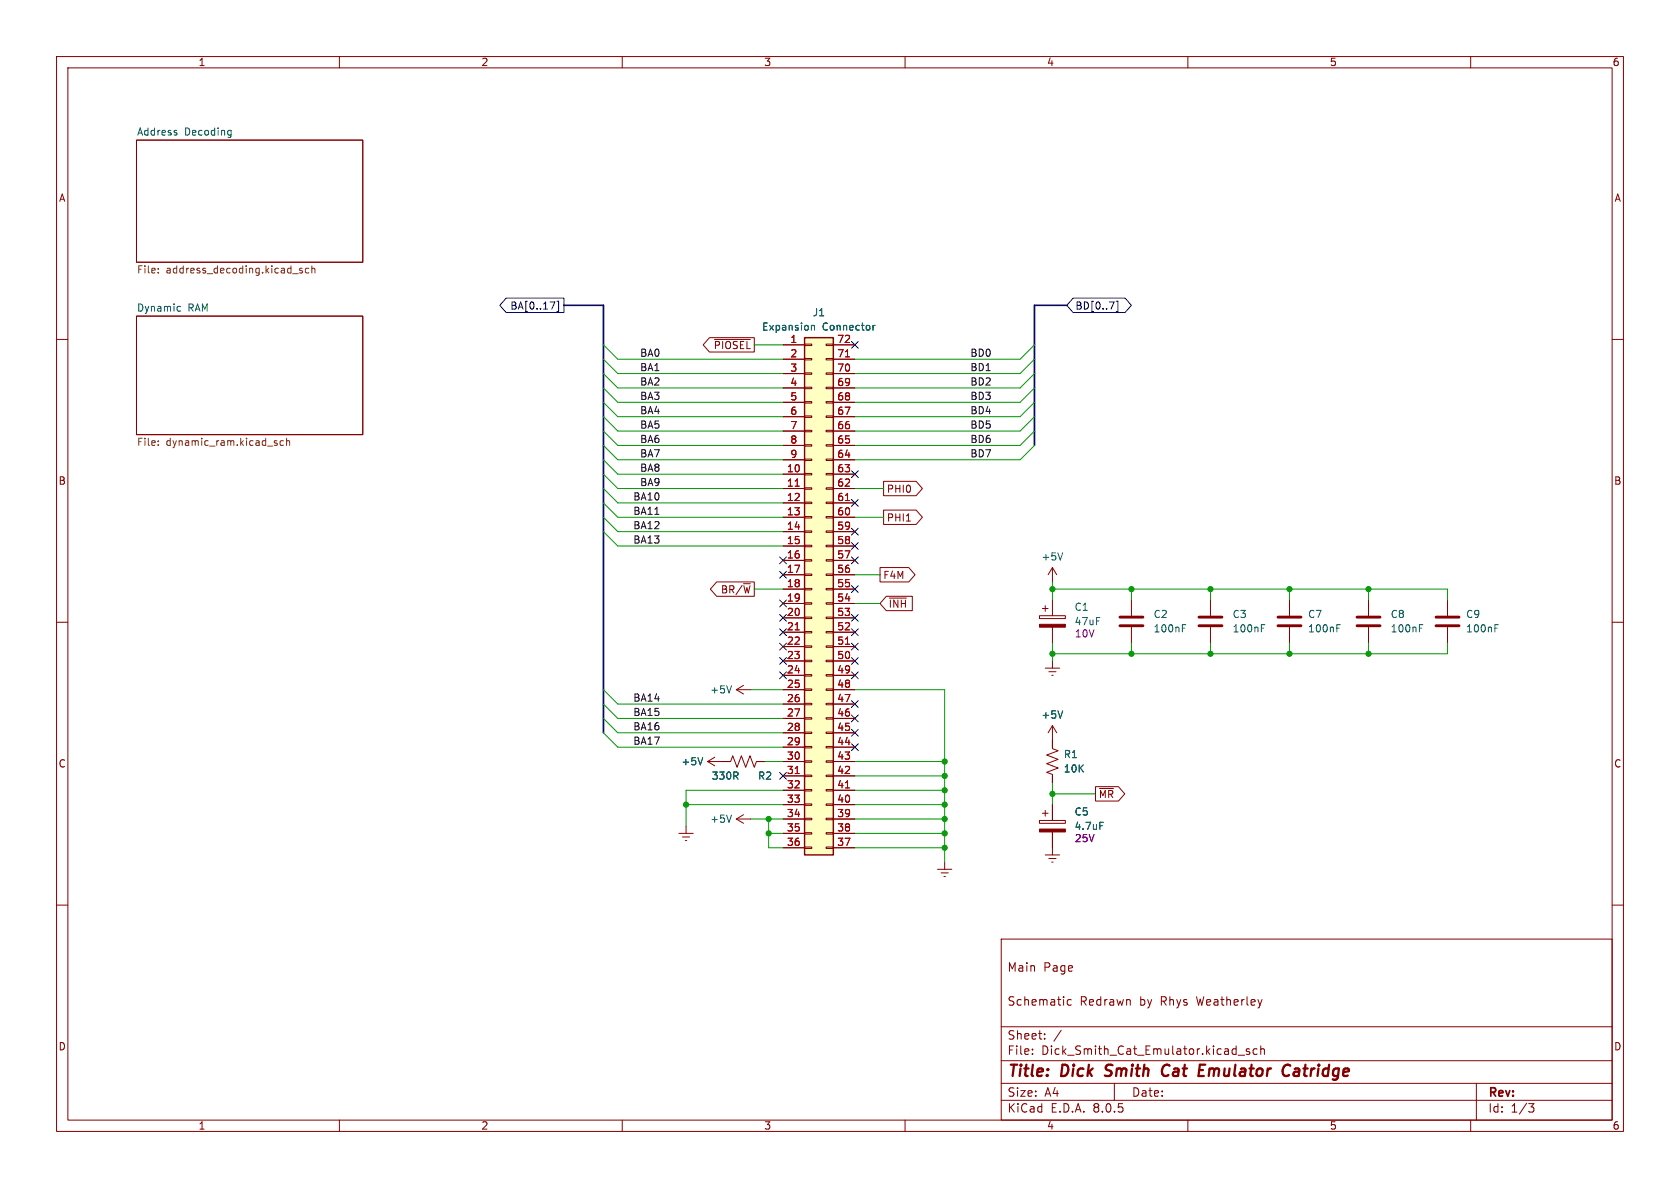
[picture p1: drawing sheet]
<svg xmlns="http://www.w3.org/2000/svg" width="297mm" height="210mm" viewBox="0 0 297 210" stroke-linecap="round" stroke-linejoin="round" font-family="sans-serif">
<g fill="none" stroke="#840000" stroke-width=".18">
<path d="M10 10h277v190h-277zM12 12h273v186h-273zM60 10v2M110 10v2M160 10v2M210 10v2M260 10v2M24.1 24.8h40v21.6h-40zM10 60h2M24.1 55.9h40v20.9h-40zM285 60h2M10 110h2"/>
<path d="M214 106v2.8M214 110.9v2.8M285 110h2M125.1 134.6h4.1l.3-1 .8 2 .8-2 .7 2 .8-2 .7 2 .4-1h1.6M125.1 134.6l1.3 .8M126.4 133.9l-1.3 .7M10 160h2M183.8 145h4.5v.5h-4.5zM184.3 143.8h1M184.8 143.3v1M186.1 142.2v2.8M186.1 147.1v2.8"/>
<path d="M285 160h2M177 166h108v32h-108zM189.4 176.8l-.4-.1-.3 .3v.4l.1 .2h.6M60 198v2M110 198v2M160 198v2M177 194.5h108M177 191.5h108M177 187.5h108M177 181.5h108M182.5 186.3v.1M182.5 185.5v.1"/>
<path d="M184.7 183.6v.1M184.7 182.8v.1M187.6 182.1l-1.3 2M197 191.5v3M210 198v2M218.9 186.5h1.1M220.9 185.5l-.4-.1-.2 .2 .1 .2 .5 .2v.3h-.6M222.2 185.5l-.4-.1-.3 .3v.4l.2 .2h.5M222.9 185.5l.2-.1 .4 .1v.9M222.9 184.9v1.5M260 198v2M261 191.5v6.5"/>
<path d="M270.2 195.1h1l-.5 .6 .4 .1 .1 .5-.3 .3h-.4"/>
</g>
<path d="M195.3 190.1l.3 .1M195.6 188.4l-.1 .2 .1 .4M206.4 188.2a1.13 1.13 0 0 0-.9 .7 1.13 1.13 0 0 0 .2 1.2l.3 .1 .5-.1M211.9 190.2h.9M212.1 188.2h1M227.6 188.2l.5 .2M227.9 190l-.4 .2M229.5 188.9l-.6 .1M229.5 189.4h-.5a.4 .4 0 0 0-.3 .4 .4 .4 0 0 0 .2 .4h.5" fill="none" stroke="#840000" stroke-width=".4"/>
<path d="M31.1 23.5l.2 .1-.2 .3M31.1 23l.1 .1M40.5 23l.4 .1M40.9 23v1.1l-.2 .2h-.3M40.9 23.8l-.4 .1M31.5 54.2h.4M31.9 54.9l-.4 .1M223 111h.4M223 110.4h.6M124.2 133.9l-.4 1.3M194.5 145.4h.6" fill="none" stroke="#006464" stroke-width=".18"/>
<g fill="none" stroke="#725600" stroke-width=".18">
<path d="M28 47.5v.1M28 48.1v.2M51.7 48.4h1M53.4 47.5l-.3-.1-.1 .2v.2l.4 .1v.3h-.4M54.6 47.5l-.4-.1-.2 .3 .1 .5h.5M55.1 47.5l.2-.1 .3 .1 .1 .8M55.1 47v1.3M28 78.6v.1M28 78v.1M48.7 78.3l.3 .1v.2l-.2 .1h-.2M48.7 77.9l.3 .1M50.1 78l-.3-.1-.3 .2 .1 .6h.5"/>
<path d="M50.7 78l.1-.1 .3 .1 .1 .7M50.7 77.5v1.2"/>
</g>
<path d="M183.8 146.6h4.5v.5h-4.5z" fill="#840000" stroke="#840000" stroke-width=".18"/>
<path d="M212 110.6h4M212 109.1h4" fill="none" stroke="#840000" stroke-width=".51"/>
<path d="M142.2 59.7h5.1v91.4h-5.1z" fill="#ffffc2"/>
<g fill="none" stroke="#840000" stroke-width=".18">
<path d="M125.4 59.7h7.9v2.5h-7.9l-1.1-1.2zM126.3 60h6.3M138.4 61h3.8M138.4 63.5h3.8M138.4 66h3.8M138.4 68.6h3.8M138.4 71.1h3.8M138.4 73.7h3.8M138.4 78.7h3.8M138.4 76.2h3.8M142.2 78.6h1.3v.3h-1.3zM142.2 76.1h1.3v.2h-1.3z"/>
<path d="M142.2 73.5h1.3v.3h-1.3zM142.2 71h1.3v.2h-1.3zM142.2 68.5h1.3v.2h-1.3zM142.2 65.9h1.3v.3h-1.3zM142.2 63.4h1.3v.2h-1.3zM142.2 60.8h1.3v.3h-1.3zM146 78.6h1.3v.3h-1.3zM146 76.1h1.3v.2h-1.3zM146 73.5h1.3v.3h-1.3zM146 71h1.3v.2h-1.3zM146 68.5h1.3v.2h-1.3zM146 65.9h1.3v.3h-1.3z"/>
<path d="M146 63.4h1.3v.2h-1.3zM146 60.8h1.3v.3h-1.3zM147.3 61h3.8M147.3 63.5h3.8M147.3 66h3.8M147.3 68.6h3.8M147.3 71.1h3.8M147.3 73.7h3.8M147.3 78.7h3.8M147.3 76.2h3.8M138.4 83.8h3.8M138.4 86.4h3.8"/>
<path d="M138.4 88.9h3.8M138.4 91.4h3.8M138.4 94h3.8M138.4 96.5h3.8M138.4 99.1h3.8M138.4 81.3h3.8M142.2 98.9h1.3v.3h-1.3zM142.2 96.4h1.3v.2h-1.3zM142.2 93.9h1.3v.2h-1.3zM142.2 91.3h1.3v.3h-1.3zM142.2 88.8h1.3v.2h-1.3zM142.2 86.2h1.3v.3h-1.3z"/>
<path d="M142.2 83.7h1.3v.2h-1.3zM142.2 81.2h1.3v.2h-1.3zM146 98.9h1.3v.3h-1.3zM146 96.4h1.3v.2h-1.3zM146 93.9h1.3v.2h-1.3zM146 91.3h1.3v.3h-1.3zM146 88.8h1.3v.2h-1.3zM146 86.2h1.3v.3h-1.3zM146 83.7h1.3v.2h-1.3zM146 81.2h1.3v.2h-1.3zM147.3 83.8h3.8M147.3 86.4h3.8"/>
<path d="M147.3 88.9h3.8M147.3 91.4h3.8M147.3 94h3.8M147.3 96.5h3.8M147.3 99.1h3.8M147.3 81.3h3.8M156.2 85.1h5.8l1.1 1.3-1.1 1.2h-5.8zM156.2 90.2h5.8l1.1 1.2-1.1 1.3h-5.8zM160.2 92.1h.8M126.7 102.9h6.6v2.5h-6.6l-1.1-1.3zM138.4 101.6h3.8M138.4 104.1h3.8"/>
<path d="M138.4 106.7h3.8M138.4 109.2h3.8M138.4 111.8h3.8M138.4 114.3h3.8M138.4 116.8h3.8M138.4 119.4h3.8M142.2 119.3h1.3v.2h-1.3zM142.2 116.7h1.3v.3h-1.3zM142.2 114.2h1.3v.2h-1.3zM142.2 111.6h1.3v.3h-1.3zM142.2 109.1h1.3v.2h-1.3zM142.2 106.6h1.3v.2h-1.3z"/>
<path d="M142.2 104h1.3v.3h-1.3zM142.2 101.5h1.3v.2h-1.3zM146 119.3h1.3v.2h-1.3zM146 116.7h1.3v.3h-1.3zM146 114.2h1.3v.2h-1.3zM146 111.6h1.3v.3h-1.3zM146 109.1h1.3v.2h-1.3zM146 106.6h1.3v.2h-1.3zM146 104h1.3v.3h-1.3zM146 101.5h1.3v.2h-1.3zM147.3 101.6h3.8M147.3 104.1h3.8"/>
<path d="M147.3 106.7h3.8M147.3 109.2h3.8M147.3 111.8h3.8M147.3 114.3h3.8M147.3 116.8h3.8M147.3 119.4h3.8M155.6 100.3h5.1l1.1 1.3-1.1 1.3h-5.1zM156.7 105.4h4.6v2.6h-4.6l-1.1-1.3zM157.2 105.7h3M183.8 108.8h4.5v.5h-4.5zM184.3 107.6h1M184.8 118.1h2.5"/>
<path d="M184.8 107.1v1M185.4 118.7h1.3M185.9 119.4h.3M186.1 100.3l-.8 1.3M186.1 100.3v2.6M186.1 106v2.8M186.1 110.9v2.8M186.1 116.8v1.3M186.1 100.3l.7 1.3M200 106v2.8M200 110.9v2.8M228 106v2.8"/>
<path d="M228 110.9v2.8M241.9 106v2.8M241.9 110.9v2.8M255.9 106v2.8M255.9 110.9v2.8M127.6 134.6h1.3M130.2 121.9h2.5M130.2 121.9l1.2 .8M131.4 121.2l-1.2 .7M134 134.6h1.3M138.4 121.9h3.8M138.4 124.5h3.8"/>
<path d="M138.4 127h3.8M138.4 129.5h3.8M138.4 132.1h3.8M138.4 134.6h3.8M138.4 137.2h3.8M138.4 139.7h3.8M142.2 139.6h1.3v.2h-1.3zM142.2 137h1.3v.3h-1.3zM142.2 134.5h1.3v.2h-1.3zM142.2 132h1.3v.2h-1.3zM142.2 129.4h1.3v.3h-1.3zM142.2 126.9h1.3v.2h-1.3z"/>
<path d="M142.2 124.3h1.3v.3h-1.3zM142.2 121.8h1.3v.2h-1.3zM146 139.6h1.3v.2h-1.3zM146 137h1.3v.3h-1.3zM146 134.5h1.3v.2h-1.3zM146 132h1.3v.2h-1.3zM146 129.4h1.3v.3h-1.3zM146 126.9h1.3v.2h-1.3zM146 124.3h1.3v.3h-1.3zM146 121.8h1.3v.2h-1.3zM147.3 121.9h3.8M147.3 124.5h3.8"/>
<path d="M147.3 127h3.8M147.3 129.5h3.8M147.3 132.1h3.8M147.3 134.6h3.8M147.3 137.2h3.8M147.3 139.7h3.8M186.1 128.3v4l1 .4-2.1 .8 2.1 .7-2.1 .8 2.1 .8-2.1 .7 1.1 .4v1.5M186.1 128.3l-.8 1.2M186.1 128.3l.7 1.2M193.7 139.1h4l1.1 1.2-1.1 1.3h-4zM194.4 139.4h2.4M120 147.3h2.6"/>
<path d="M120.6 148h1.3M121.2 148.6h.2M121.3 146.1v1.2M130.2 144.8h2.5M130.2 144.8l1.2 .7M131.4 144l-1.2 .8M138.4 142.2h3.8M138.4 144.8h3.8M138.4 147.3h3.8M138.4 149.9h3.8M142.2 149.7h1.3v.3h-1.3zM142.2 147.2h1.3v.2h-1.3z"/>
<path d="M142.2 144.7h1.3v.2h-1.3zM142.2 142.1h1.3v.3h-1.3zM146 149.7h1.3v.3h-1.3zM146 147.2h1.3v.2h-1.3zM146 144.7h1.3v.2h-1.3zM146 142.1h1.3v.3h-1.3zM147.3 142.2h3.8M147.3 144.8h3.8M147.3 147.3h3.8M147.3 149.9h3.8M165.7 153.7h2.6M166.4 154.3h1.2"/>
<path d="M166.9 154.9h.2M167 152.4v1.3M184.8 151.1h2.5M185.4 151.8h1.3M185.9 152.4h.3M186.1 142.2v2.8M186.1 147.1v4"/>
</g>
<path d="M142.2 59.7h5.1v91.4h-5.1z" fill="none" stroke="#840000" stroke-width=".25"/>
<path d="M149.5 63.1h.7M140.6 85.9h.7M149.5 88.5h.7M140.6 111.3h.7M149.5 113.9h.7M140.6 136.7h.7M149.5 139.3h.7" fill="none" stroke="#a90000" stroke-width=".18"/>
<g fill="none" stroke="#006464" stroke-width=".18">
<path d="M143.4 57.5v.9M143.4 57.6l.2-.1 .3 .1 .1 .8M154.3 57.5v.9M154.7 57.5l-.4 .3M187.9 97.7l-.5 1.3M209 111h.4M209 110.4h.6M236.3 111h.5M236.3 110.4h.6M250.9 111h.5M250.9 110.4h.6M264.3 111h.4"/>
<path d="M264.3 110.4h.6M124.2 133.9l-.4 1.3M129.3 121.2l-.4 1.3M187.9 125.7l-.5 1.2M129.3 144.1l-.4 1.3M194.5 145.4h.6"/>
</g>
<path d="M198 110.6h4.1M198 109.1h4.1M225.9 110.6h4.1M225.9 109.1h4.1M239.9 110.6h4.1M239.9 109.1h4.1M253.9 110.6h4M253.9 109.1h4" fill="none" stroke="#840000" stroke-width=".51"/>
<path d="M183.8 110.4h4.5v.5h-4.5z" fill="#840000" stroke="#840000" stroke-width=".18"/>
<g fill="none" stroke="#000084" stroke-width=".18">
<path d="M89.5 52.7h10.2v2.5h-10.2l-1.1-1.2zM97.2 53.4h.9l-.6 1.2M98.5 53.3h.3v1.8h-.3M189.7 52.7h9.2l1.1 1.3-1.1 1.2h-9.2l-1.1-1.2zM196.1 53.4h.9l-.6 1.2M197.3 53.3h.3v1.8h-.3M150.5 60.4l1.2 1.2M151.7 60.4l-1.2 1.2M137.8 98.5l1.2 1.2M139 98.5l-1.2 1.2M150.5 93.4l1.2 1.2M150.5 88.3l1.2 1.2"/>
<path d="M150.5 95.9l1.2 1.2M150.5 83.2l1.2 1.2M150.5 98.5l1.2 1.2M151.7 93.4l-1.2 1.2M151.7 88.3l-1.2 1.2M151.7 95.9l-1.2 1.2M151.7 98.5l-1.2 1.2M151.7 83.2l-1.2 1.2M137.8 118.8l1.2 1.2M137.8 113.7l1.2 1.2M137.8 111.2l1.2 1.2M137.8 116.2l1.2 1.2"/>
<path d="M137.8 106.1l1.2 1.2M137.8 108.6l1.2 1.2M137.8 101l1.2 1.2M139 106.1l-1.2 1.2M139 101l-1.2 1.2M139 108.6l-1.2 1.2M139 118.8l-1.2 1.2M139 116.2l-1.2 1.2M139 111.2l-1.2 1.2M139 113.7l-1.2 1.2M150.5 113.7l1.2 1.2M150.5 116.2l1.2 1.2"/>
<path d="M150.5 111.2l1.2 1.2M150.5 118.8l1.2 1.2M150.5 103.5l1.2 1.2M150.5 108.6l1.2 1.2M151.7 113.7l-1.2 1.2M151.7 116.2l-1.2 1.2M151.7 111.2l-1.2 1.2M151.7 103.5l-1.2 1.2M151.7 118.8l-1.2 1.2M151.7 108.6l-1.2 1.2M137.8 136.6l1.2 1.2M139 136.6l-1.2 1.2"/>
<path d="M150.5 131.5l1.2 1.2M150.5 126.4l1.2 1.2M150.5 128.9l1.2 1.2M150.5 123.9l1.2 1.2M151.7 123.9l-1.2 1.2M151.7 131.5l-1.2 1.2M151.7 126.4l-1.2 1.2M151.7 128.9l-1.2 1.2"/>
</g>
<path d="M115.8 90.9h.7" fill="none" stroke="#0f0f0f" stroke-width=".18"/>
<path d="M99.7 54h7v75.5M188.6 54h-5.7v24.7" fill="none" stroke="#000084" stroke-width=".3"/>
<g fill="none" stroke="#009600" stroke-width=".18">
<path d="M106.7 66l2.5 2.6h29.2M106.7 61l2.5 2.5h29.2M106.7 63.5l2.5 2.5h29.2M106.7 71.1l2.5 2.6h29.2M106.7 78.7l2.5 2.6h29.2M106.7 76.2l2.5 2.5h29.2M106.7 73.7l2.5 2.5h29.2M106.7 68.6l2.5 2.5h29.2M133.3 61h5.1M182.9 66l-2.6 2.6h-29.2M182.9 61l-2.6 2.5h-29.2M182.9 63.5l-2.6 2.5h-29.2"/>
<path d="M182.9 71.1l-2.6 2.6h-29.2M182.9 78.7l-2.6 2.6h-29.2M182.9 76.2l-2.6 2.5h-29.2M182.9 73.7l-2.6 2.5h-29.2M182.9 68.6l-2.6 2.5h-29.2M106.7 81.3l2.5 2.5h29.2M106.7 88.9l2.5 2.5h29.2M106.7 86.4l2.5 2.5h29.2M106.7 83.8l2.5 2.6h29.2M106.7 91.4l2.5 2.6h29.2M106.7 94l2.5 2.5h29.2M151.1 91.4h5.1"/>
<path d="M151.1 86.4h5.1M133.3 104.1h5.1M151.1 101.6h4.5M151.1 106.7h4.5M186.1 104.1h69.8v1.9M186.1 102.9v3.1M186.1 113.7v3.1M200 104.1v1.9M200 113.7v1.9M214 104.1v1.9M214 113.7v1.9M228 104.1v1.9"/>
<path d="M228 113.7v1.9M241.9 104.1v1.9M241.9 113.7v1.9M255.9 113.7v1.9h-69.8M106.7 121.9l2.5 2.6h29.2M106.7 124.5l2.5 2.5h29.2M106.7 129.5l2.5 2.6h29.2M106.7 127l2.5 2.5h29.2M132.7 121.9h5.7M135.3 134.6h3.1M138.4 139.7h-17.1v6.4M151.1 134.6h15.9"/>
<path d="M151.1 121.9h15.9v30.5M151.1 139.7h15.9M151.1 137.2h15.9M186.1 138.4v3.8M121.3 142.2h17.1M132.7 144.8h5.7M135.9 144.8v5.1h2.5M135.9 147.3h2.5M151.1 144.8h15.9M151.1 149.9h15.9M151.1 142.2h15.9M151.1 147.3h15.9"/>
<path d="M186.1 140.3h7.6"/>
</g>
<g fill="#009600" stroke="#009600" stroke-width=".18">
<circle cx="167" cy="147.3" r=".46"/>
<circle cx="167" cy="144.8" r=".46"/>
<circle cx="167" cy="149.9" r=".46"/>
<circle cx="167" cy="139.7" r=".46"/>
<circle cx="167" cy="142.2" r=".46"/>
<circle cx="167" cy="137.2" r=".46"/>
<circle cx="167" cy="134.6" r=".46"/>
<circle cx="214" cy="104.1" r=".46"/>
<circle cx="200" cy="104.1" r=".46"/>
<circle cx="200" cy="115.6" r=".46"/>
<circle cx="186.1" cy="115.6" r=".46"/>
<circle cx="186.1" cy="104.1" r=".46"/>
<circle cx="186.1" cy="140.3" r=".46"/>
<circle cx="135.9" cy="144.8" r=".46"/>
<circle cx="135.9" cy="147.3" r=".46"/>
<circle cx="121.3" cy="142.2" r=".46"/>
<circle cx="214" cy="115.6" r=".46"/>
<circle cx="228" cy="104.1" r=".46"/>
<circle cx="241.9" cy="104.1" r=".46"/>
<circle cx="241.9" cy="115.6" r=".46"/>
<circle cx="228" cy="115.6" r=".46"/>
</g>
<g font-size="2.8" fill="#840000">
<text x="178" y="190.9">Title:</text>
<text x="187.7" y="190.9">Dick</text>
<text x="196.3" y="190.9">Smith</text>
<text x="207.1" y="190.9">Cat</text>
<text x="214.3" y="190.9">Emulator</text>
<text x="230" y="190.9">Catridge</text>
</g>
<g font-size="2.1" fill="#840000">
<text x="178" y="172">Main</text>
<text x="184.4" y="172">Page</text>
<text x="178" y="178">Schematic</text>
<text x="190.9" y="178">Redrawn</text>
<text x="201.5" y="178">by</text>
<text x="205.3" y="178">Rhys</text>
<text x="211.8" y="178">Weatherley</text>
<text x="178" y="184">Sheet:</text>
<text x="178" y="186.7">File:</text>
<text x="184.1" y="186.7">Dick_Smith_Cat_Emulator.kicad_sch</text>
<text x="178" y="196.9">KiCad</text>
<text x="178" y="194.1">Size:</text>
<text x="184.7" y="194.1">A4</text>
<text x="185.7" y="196.9">E.D.A.</text>
<text x="193.3" y="196.9">8.0.5</text>
<text x="200" y="194.1">Date:</text>
<text x="263" y="194.3">Rev:</text>
<text x="263" y="196.9">Id:</text>
<text x="267.1" y="196.9">1/3</text>
</g>
<g font-size="1.8" fill="#840000">
<text x="35" y="11.9">1</text>
<text x="85" y="11.9">2</text>
<text x="135" y="11.9">3</text>
<text x="185" y="11.9">4</text>
<text x="235" y="11.9">5</text>
<text x="285" y="11.9">6</text>
<text x="10.3" y="35.9">A</text>
<text x="285.3" y="35.9">A</text>
<text x="126.1" y="61.9">~{PIOSEL}</text>
<text x="10.3" y="85.9">B</text>
<text x="156.7" y="87.3">PHI0</text>
<text x="285.3" y="85.9">B</text>
<text x="156.7" y="92.4">PHI1</text>
<text x="127.3" y="105.1">BR/~{W}</text>
<text x="156.1" y="102.6">F4M</text>
<text x="157" y="107.6">~{INH}</text>
<text x="10.3" y="135.9">C</text>
<text x="285.3" y="135.9">C</text>
<text x="194.2" y="141.3">~{MR}</text>
<text x="10.3" y="185.9">D</text>
<text x="285.3" y="185.9">D</text>
<text x="35" y="199.9">1</text>
<text x="85" y="199.9">2</text>
<text x="135" y="199.9">3</text>
<text x="185" y="199.9">4</text>
<text x="235" y="199.9">5</text>
<text x="285" y="199.9">6</text>
</g>
<g font-size="1.8" fill="#006464">
<text x="24.1" y="24.1">Address</text>
<text x="32.6" y="24.1">Decoding</text>
<text x="24.1" y="55.2">Dynamic</text>
<text x="33.2" y="55.2">RAM</text>
<text x="134.6" y="58.6">Expansion</text>
<text x="143.6" y="56.1">J1</text>
<text x="145.4" y="58.6">Connector</text>
<text x="184" y="99.3">+5V</text>
<text x="189.9" y="108.2">C1</text>
<text x="189.9" y="110.7">47uF</text>
<text x="203.8" y="109.4">C2</text>
<text x="203.8" y="112">100nF</text>
<text x="217.8" y="109.4">C3</text>
<text x="217.8" y="112">100nF</text>
<text x="231.1" y="109.4">C7</text>
<text x="231.1" y="112">100nF</text>
<text x="245.8" y="109.4">C8</text>
<text x="245.8" y="112">100nF</text>
<text x="259.1" y="109.4">C9</text>
<text x="259.1" y="112">100nF</text>
<text x="125.5" y="122.8">+5V</text>
<text x="184" y="127.2">+5V</text>
<text x="120.4" y="135.5">+5V</text>
<text x="188" y="134.2">R1</text>
<text x="188" y="136.8">10K</text>
<text x="125.7" y="138">330R</text>
<text x="133.9" y="138">R2</text>
<text x="125.5" y="145.6">+5V</text>
<text x="189.9" y="144.4">C5</text>
<text x="189.9" y="146.9">4.7uF</text>
</g>
<g font-size="1.8" fill="#725600">
<text x="24.1" y="48.7">File:</text>
<text x="29.4" y="48.7">address_decoding.kicad_sch</text>
<text x="24.1" y="79.1">File:</text>
<text x="29.4" y="79.1">dynamic_ram.kicad_sch</text>
</g>
<g font-size="1.8" fill="#000084">
<text x="90.1" y="54.9">BA[0..17]</text>
<text x="190" y="54.9">BD[0..7]</text>
</g>
<g font-size="1.8" fill="#0f0f0f">
<text x="113.1" y="65.7">BA1</text>
<text x="113.1" y="63.2">BA0</text>
<text x="171.4" y="63.2">BD0</text>
<text x="171.4" y="65.7">BD1</text>
<text x="113.1" y="70.8">BA3</text>
<text x="113.1" y="68.2">BA2</text>
<text x="171.4" y="70.8">BD3</text>
<text x="171.4" y="68.2">BD2</text>
<text x="113.1" y="73.3">BA4</text>
<text x="113.1" y="75.9">BA5</text>
<text x="171.4" y="73.3">BD4</text>
<text x="171.4" y="75.9">BD5</text>
<text x="113.1" y="78.4">BA6</text>
<text x="113.1" y="80.9">BA7</text>
<text x="113.1" y="83.5">BA8</text>
<text x="171.4" y="80.9">BD7</text>
<text x="171.4" y="78.4">BD6</text>
<text x="111.9" y="88.6">BA10</text>
<text x="113.1" y="86">BA9</text>
<text x="111.9" y="93.6">BA12</text>
<text x="111.9" y="91.1">BA11</text>
<text x="111.9" y="96.2">BA13</text>
<text x="111.9" y="124.1">BA14</text>
<text x="111.9" y="129.2">BA16</text>
<text x="111.9" y="126.7">BA15</text>
<text x="111.9" y="131.7">BA17</text>
</g>
<g font-size="1.8" fill="#a90000">
<text x="139.6" y="60.7">1</text>
<text x="139.6" y="63.2">2</text>
<text x="139.6" y="65.8">3</text>
<text x="147.9" y="65.8">70</text>
<text x="147.9" y="63.2">71</text>
<text x="147.9" y="60.7">72</text>
<text x="139.6" y="68.3">4</text>
<text x="139.6" y="70.9">5</text>
<text x="147.9" y="70.9">68</text>
<text x="147.9" y="68.3">69</text>
<text x="139.6" y="73.4">6</text>
<text x="139.6" y="75.9">7</text>
<text x="147.9" y="75.9">66</text>
<text x="147.9" y="73.4">67</text>
<text x="139" y="83.6">10</text>
<text x="139.6" y="78.5">8</text>
<text x="139.6" y="81">9</text>
<text x="147.9" y="83.6">63</text>
<text x="147.9" y="81">64</text>
<text x="147.9" y="78.5">65</text>
<text x="139" y="86.1">11</text>
<text x="139" y="88.6">12</text>
<text x="147.9" y="88.6">61</text>
<text x="147.9" y="86.1">62</text>
<text x="139" y="91.2">13</text>
<text x="139" y="93.7">14</text>
<text x="147.9" y="93.7">59</text>
<text x="147.9" y="91.2">60</text>
<text x="139" y="96.3">15</text>
<text x="139" y="98.8">16</text>
<text x="139" y="101.3">17</text>
<text x="147.9" y="101.3">56</text>
<text x="147.9" y="98.8">57</text>
<text x="147.9" y="96.3">58</text>
<text x="139" y="103.9">18</text>
<text x="139" y="106.4">19</text>
<text x="147.9" y="106.4">54</text>
<text x="147.9" y="103.9">55</text>
<text x="139" y="109">20</text>
<text x="139" y="111.5">21</text>
<text x="147.9" y="111.5">52</text>
<text x="147.9" y="109">53</text>
<text x="139" y="114">22</text>
<text x="139" y="116.6">23</text>
<text x="139" y="119.1">24</text>
<text x="147.9" y="119.1">49</text>
<text x="147.9" y="116.6">50</text>
<text x="147.9" y="114">51</text>
<text x="139" y="121.7">25</text>
<text x="139" y="124.2">26</text>
<text x="147.9" y="124.2">47</text>
<text x="147.9" y="121.7">48</text>
<text x="139" y="126.7">27</text>
<text x="139" y="129.3">28</text>
<text x="139" y="131.8">29</text>
<text x="147.9" y="131.8">44</text>
<text x="147.9" y="129.3">45</text>
<text x="147.9" y="126.7">46</text>
<text x="139" y="134.4">30</text>
<text x="139" y="136.9">31</text>
<text x="147.9" y="136.9">42</text>
<text x="147.9" y="134.4">43</text>
<text x="139" y="139.4">32</text>
<text x="139" y="142">33</text>
<text x="147.9" y="142">40</text>
<text x="147.9" y="139.4">41</text>
<text x="139" y="144.5">34</text>
<text x="139" y="147.1">35</text>
<text x="139" y="149.6">36</text>
<text x="147.9" y="149.6">37</text>
<text x="147.9" y="147.1">38</text>
<text x="147.9" y="144.5">39</text>
</g>
<g font-size="1.8" fill="#840084">
<text x="189.9" y="112.9">10V</text>
<text x="189.9" y="149.1">25V</text>
</g>
</svg>
